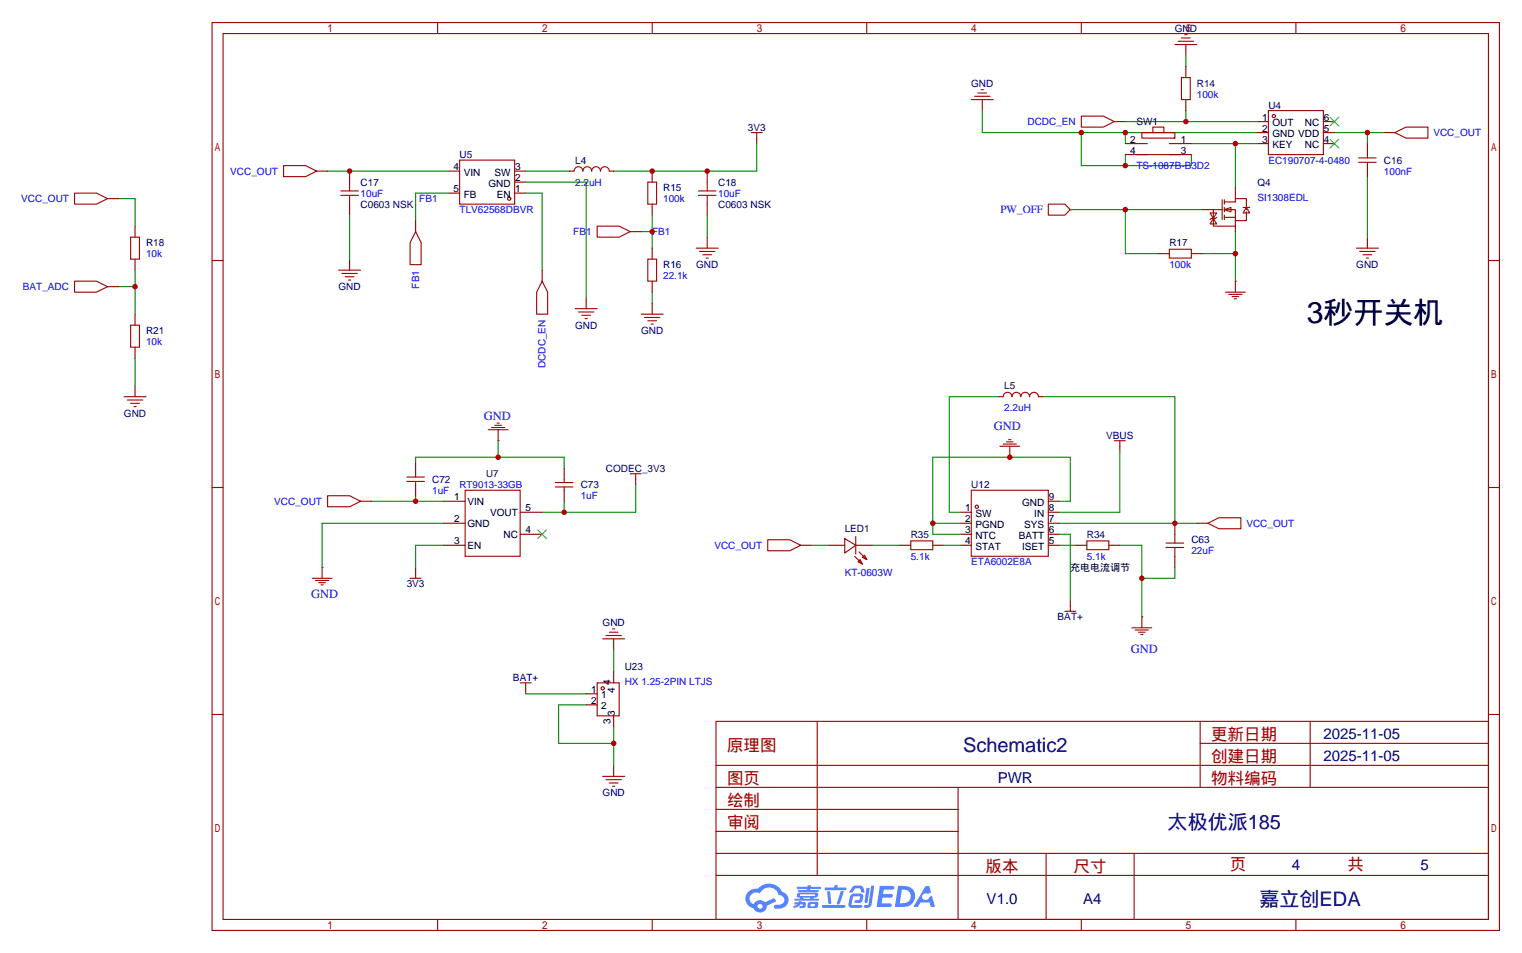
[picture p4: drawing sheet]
<svg xmlns="http://www.w3.org/2000/svg" width="351mm" height="220mm" viewBox="0 0 351 220" stroke-linecap="round" stroke-linejoin="round" font-family="sans-serif">
<g fill="none" stroke="#a10000" stroke-width=".25">
<path d="M49 5.2h297.1v209.6h-297.1zM51.5 7.7h292.1v204.5h-292.1zM101 5.2v2.5M150.6 5.2v2.5M200.1 5.2v2.5M249.6 5.2v2.5M299.1 5.2v2.5M49 60.1h2.5M343.6 60.1h2.5M49 112.5h2.5M343.6 112.5h2.5M49 164.9h2.5"/>
<path d="M165.3 166.5h178.3v45.7h-178.3zM165.3 176.7h178.3M188.7 166.5v35.6M277 166.5v15.2M277 171.6h66.6M302.4 166.5v15.2M343.6 164.9h2.5M165.3 186.8h55.9M165.3 181.7h178.3M165.3 197h178.3M165.3 191.9h55.9M221.2 181.7v30.5"/>
<path d="M241.5 197v15.2M261.8 197v15.2M101 212.2v2.6M150.6 212.2v2.6M165.3 202.1h178.3M200.1 212.2v2.6M249.6 212.2v2.6M299.1 212.2v2.6"/>
</g>
<g fill="#5487ff">
<path d="M203.1 204.5h2.7a.48 .48 0 0 1 .7 .4 .48 .48 0 0 1-.7 .4h-1.8l-.2 1.1h1.9a.43 .43 0 0 1 .4 .4 .43 .43 0 0 1-.5 .4h-1.9l-.2 1.3h1.7a.45 .45 0 0 1 .6 .2 .45 .45 0 0 1-.2 .6h-3.2z"/>
<path d="M213.7 204.5h.8l.4 1.5-.7 .3a.84 .84 0 0 0-1.2 .2 .84 .84 0 0 0 .3 1.2 .84 .84 0 0 0 1.1-.4l.1-.3 .6-.2 .7 2.5h-.9l-.3-1h-2.1l-.6 1h-1.1z"/>
<path d="M200.1 204.9h.7l-.5 3.2a.36 .36 0 0 1-.4 .3 .36 .36 0 0 1-.3-.3z"/>
<path d="M201.1 204.4h.7l-.6 4.3a1.13 1.13 0 0 1-1.8 .6l.2-.4h.7l.2-.2z"/>
<path d="M196.8 204.7l.6-.3h1a.77 .77 0 0 1 .9 .5l.3 1-.2 .2-.5-.1-.3-.8-.2-.2-1 .1-.7 1-.6-.1z"/>
<path d="M196.4 206.6l.5-.3 1.7-.1a.81 .81 0 0 1 .7 .6 .81 .81 0 0 1-.2 .8 .81 .81 0 0 1-.9 .8h-.7a.32 .32 0 0 1-.3-.3 .32 .32 0 0 1 .4-.3h.7l.3-.9h-1.7l-.3 1.9 2.2 .1a.32 .32 0 0 1 .3 .3 .32 .32 0 0 1-.4 .3h-2.3l-.4-.3-.1-.5z"/>
<path d="M189.8 208.9h5a.33 .33 0 0 1 .4 .3 .33 .33 0 0 1-.4 .3h-4.9l-.1-.1z"/>
<path d="M194.1 205.7h.7l-.6 2a.98 .98 0 0 1-.8 1.1l-.3-.3z"/>
<path d="M190.9 205.7h.7l.3 2.6a.34 .34 0 0 1-.3 .4 .34 .34 0 0 1-.4-.3z"/>
<path d="M190.4 204.8h2.2l.2-.5h.6l-.1 .5h1.8a.32 .32 0 0 1 .3 .4 .32 .32 0 0 1-.4 .3h-4.5l-.1-.2z"/>
<path d="M183.4 208.3h.9l.1-.3h.7l-.1 .2 .9 .1 .1 .2-.1 .9-1.3 .2v-.4l.6-.1 .1-.3a.68 .68 0 0 0-.9 .4l-1.1 .4-.2-.4 1-.5h-.8z"/>
<path d="M184 204.7h2.4l.1-.3 .7-.1-.1 .4h2.2l.3 .3-.3 .2h-2.2l-.1 .2h1.8l.2 .3-.2 .1h-4.5l-.1-.4h2l.1-.2h-2.3l-.1-.2z"/>
<path d="M207.3 204.5l-.7 4.8h1.6a2.5 2.5 0 0 0 3.1-2.4 2.5 2.5 0 0 0-3.1-2.4zM208.2 205.3a1.65 1.65 0 0 1 2 1.7 1.65 1.65 0 0 1-2.2 1.5h-.3z"/>
<path d="M184.1 206.2l-.1 .8 .6 .2 .1 .2h-1.3l.1 .5h5.4l.2-.2-.2-.3h-1.2l.2-.2a.7 .7 0 0 0 .8-.3 .7 .7 0 0 0 0-.8l-4.1-.1zM184.7 206.4l3.5 .1-.2 .3h-3.2zM185.4 207.2h1.7l-.2 .2h-1.4z"/>
<path d="M186.6 208.4a1.06 1.06 0 0 0-.1 1.1 2.91 2.91 0 0 0 2.2-.1 .98 .98 0 0 0 0-1.2h-1.6zM187.2 208.7l.8-.1 .1 .4-.2 .2-.8-.1z"/>
<path d="M172.8 205.8a2.23 2.23 0 0 0-.6 2.3 2.23 2.23 0 0 0 1.8 1.6 1.58 1.58 0 0 0 1.7 .9 1.58 1.58 0 0 0 1.3-1.5l2.2-1.1-.5-.7-2.1 1a1.65 1.65 0 0 0-2.6 .4 1.47 1.47 0 0 1-.8-2.1 1.47 1.47 0 0 1 2.2-.4 2.3 2.3 0 0 1 2.3-1.3 2.3 2.3 0 0 1 2.1 1.7 1.12 1.12 0 0 1 1.3 1 1.12 1.12 0 0 1-1.2 1.2h-.7a.45 .45 0 0 0-.5 .4 .45 .45 0 0 0 .4 .5 2.21 2.21 0 0 0 2.2-.5 2.21 2.21 0 0 0 .5-2.3 2.13 2.13 0 0 0-1.3-1.1 3.3 3.3 0 0 0-5.5-.7l-1.2 .1zM174.9 209.2a.57 .57 0 0 1 1.1 0 .57 .57 0 0 1-1.1 0z"/>
</g>
<g fill="none" stroke="#a10000" stroke-width=".25">
<path d="M106.1 37h12.7v10.1h-12.7zM173.4 30.6h2.6M174.7 30.6v1.3M160.7 57.3h5.1M161.5 58h3.5M162.2 58.8h2.1M163 59.6h.5M78.2 62.4h5M78.9 63.1h3.6M79.7 63.9h2M80.4 64.6h.6M132.8 71.2h5.1"/>
<path d="M133.5 72h3.6M134.3 72.8h2M135.1 73.5h.5M94.7 133.5h2.5M95.9 132.2v1.3"/>
<circle cx="117.5" cy="45.8" r=".38"/>
</g>
<path d="M103.6 39.5h2.5M118.8 39.5h2.5M174.7 31.9v1.2M80.7 59.8v2.6M103.6 44.6h2.5M118.8 44.6h2.5M118.8 42h2.5M163.3 54.7v2.6M135.3 68.7v2.5M95.9 130.9v1.3" fill="none" stroke="#870000" stroke-width=".25"/>
<path d="M75.6 39.5h28M121.3 39.5h10.2M174.7 33.1v6.4h-33M80.7 49.7v10.1M103.6 44.6h-7.7v6.3M121.3 44.6h3.9v17.8M121.3 42h14v26.7M148 53.5h2.6M150.6 49.7v7.6M163.3 49.7v5M150.6 67.4v2.6" fill="none" stroke="#008700" stroke-width=".25"/>
<circle cx="150.6" cy="53.5" r=".63" fill="#c00"/>
<path d="M131.5 39.5h1M140.6 39.5h1.1M95.9 50.9v2.6M145.5 53.5h2.5M150.6 57.3v2.5M315.7 54.7v2.6M150.6 64.9v2.5M150.6 70v2.5" fill="none" stroke="#870000" stroke-width=".25"/>
<path d="M132.5 39.5a1.02 1.02 0 0 1 1-1 1.02 1.02 0 0 1 1 1 1.02 1.02 0 0 1 1.1-1 1.02 1.02 0 0 1 1 1 1.02 1.02 0 0 1 1-1 1.02 1.02 0 0 1 1 1 1.02 1.02 0 0 1 1-1 1.02 1.02 0 0 1 1 1M95.9 53.5l1.3 2.5v5.1h-2.5v-5.1zM137.9 52.2h5l2.6 1.3-2.6 1.2h-5zM149.5 59.8h2.1v5.1h-2.1zM313.1 57.3h5.1M313.9 58h3.5M314.6 58.8h2.1M315.4 59.6h.5M148 72.5h5.1M148.8 73.3h3.5M149.5 74h2.1M150.3 74.8h.5" fill="none" stroke="#a10000" stroke-width=".25"/>
<path d="M308 30.6h11.5M315.7 30.6v2.5" fill="none" stroke="#008700" stroke-width=".25"/>
<circle cx="315.7" cy="30.6" r=".63" fill="#c00"/>
<path d="M226.8 23v2.5" fill="none" stroke="#870000" stroke-width=".25"/>
<path d="M224.2 23h5.1M225 22.2h3.5M225.7 21.5h2.1M226.5 20.7h.5" fill="none" stroke="#a10000" stroke-width=".25"/>
<path d="M226.8 25.5v5.1h63.5M249.6 30.6v7.6h25.4v-2.5M259.8 30.6v2.5M259.8 35.7v2.5" fill="none" stroke="#008700" stroke-width=".25"/>
<g fill="#c00">
<circle cx="249.6" cy="30.6" r=".63"/>
<circle cx="259.8" cy="30.6" r=".63"/>
<circle cx="259.8" cy="38.2" r=".63"/>
</g>
<path d="M275 33.1h15.3M285.2 33.1v10.2M315.7 40.8v13.9" fill="none" stroke="#008700" stroke-width=".25"/>
<g fill="none" stroke="#a10000" stroke-width=".25">
<path d="M292.8 25.5h12.7v10.2h-12.7z"/>
<circle cx="294.1" cy="26.8" r=".38"/>
</g>
<path d="M290.3 28.1h2.5M290.3 30.6h2.5M290.3 33.1h2.5M305.5 28.1h2.5M305.5 30.6h2.5M305.5 33.1h2.5" fill="none" stroke="#870000" stroke-width=".25"/>
<path d="M307 32.1l2 2.1M307 27.1l2 2M309 32.1l-2 2.1M309 27.1l-2 2" fill="none" stroke="#3c3" stroke-width=".25"/>
<circle cx="285.2" cy="33.1" r=".63" fill="#c00"/>
<path d="M257.2 28.1h2.6" fill="none" stroke="#870000" stroke-width=".25"/>
<path d="M249.6 26.8h5.1l2.5 1.3-2.5 1.2h-5.1z" fill="none" stroke="#a10000" stroke-width=".25"/>
<path d="M259.8 28.1h30.5M273.7 25.5v2.6" fill="none" stroke="#008700" stroke-width=".25"/>
<circle cx="273.7" cy="28.1" r=".63" fill="#c00"/>
<path d="M319.5 30.6h2.5M31.2 89v2.6" fill="none" stroke="#870000" stroke-width=".25"/>
<path d="M322 30.6l2.5-1.3h5.1v2.6h-5.1zM28.6 91.6h5.1M29.4 92.3h3.5M30.2 93.1h2M30.9 93.9h.5" fill="none" stroke="#a10000" stroke-width=".25"/>
<path d="M27.4 45.8h3.8v6.4M27.4 66.2h3.8M31.2 62.4v10.1M31.2 82.7v6.3" fill="none" stroke="#008700" stroke-width=".25"/>
<circle cx="31.2" cy="66.2" r=".63" fill="#c00"/>
<path d="M273.7 10.3v2.5M73.1 39.5h2.5M247.1 48.4h.1M24.8 66.2h2.6M125.2 62.4v2.5M285.2 64.9h.1" fill="none" stroke="#870000" stroke-width=".25"/>
<g fill="none" stroke="#a10000" stroke-width=".25">
<path d="M271.2 10.3h5.1M272 9.5h3.5M272.7 8.8h2.1M273.5 8h.5M65.5 38.2h5l2.6 1.3-2.6 1.3h-5zM242 47.1h3.8l1.3 1.3-1.3 1.3h-3.8zM17.2 64.9h5.1l2.5 1.3-2.5 1.2h-5.1zM125.2 64.9l1.2 2.5v5.1h-2.5v-5.1zM282.9 67.4h4.6M283.6 67.9h3.1M284.4 68.5h1.5M284.9 69h.5"/>
<path d="M285.2 64.9v2.5"/>
</g>
<path d="M273.7 12.8v2.6M277.6 58.5h7.6M285.2 53.5v11.4" fill="none" stroke="#008700" stroke-width=".25"/>
<circle cx="285.2" cy="58.5" r=".63" fill="#c00"/>
<path d="M247.1 48.4h30.5M259.8 48.4v10.1h7.6" fill="none" stroke="#008700" stroke-width=".25"/>
<circle cx="259.8" cy="48.4" r=".63" fill="#c00"/>
<path d="M150.6 39.5v2.5M31.2 52.2v2.5M31.2 59.8v2.6M31.2 72.5v2.6M31.2 80.1v2.6" fill="none" stroke="#870000" stroke-width=".25"/>
<path d="M30.2 54.7h2v5.1h-2zM149.5 42h2.1v5.1h-2.1zM30.2 75.1h2v5h-2z" fill="none" stroke="#a10000" stroke-width=".25"/>
<circle cx="150.6" cy="39.5" r=".63" fill="#c00"/>
<path d="M80.7 39.5v2.5M315.7 33.1v2.6M315.7 38.2v2.6M80.7 47.1v2.6M150.6 47.1v2.6" fill="none" stroke="#870000" stroke-width=".25"/>
<path d="M313.6 37.5h4.1M313.6 36.4h4.1M315.7 35.7v.7M315.7 37.5v.7M78.7 45.1h4M78.7 44.1h4M80.7 42v2.1" fill="none" stroke="#a10000" stroke-width=".25"/>
<circle cx="80.7" cy="39.5" r=".63" fill="#c00"/>
<path d="M80.7 45.1v2M161.2 45.1h4.1M161.2 44.1h4.1M163.3 42v2.1" fill="none" stroke="#a10000" stroke-width=".25"/>
<path d="M163.3 39.5v2.5M163.3 47.1v2.6" fill="none" stroke="#870000" stroke-width=".25"/>
<circle cx="163.3" cy="39.5" r=".63" fill="#c00"/>
<g fill="none" stroke="#a10000" stroke-width=".25">
<path d="M272.7 17.9h2.1v5.1h-2.1zM163.3 45.1v2M269.9 57.5h5.1v2.1h-5.1zM112.7 99.2h4.6M113.5 98.7h3M114.2 98.2h1.6M114.7 97.7h.5M115 99.2v2.5M107.4 113.2h12.7v15.2h-12.7zM224.2 113.2h17.8v15.2h-17.8zM257.2 101.7h2.6M258.5 101.7v1.3"/>
<path d="M72.1 133.5h4.5M72.8 134h3.1M73.6 134.5h1.5M74.1 135h.5M74.4 130.9v2.6M250.9 124.8h5.1v2.1h-5.1zM261.3 144.9h4.6M262.1 145.4h3M262.8 145.9h1.5M263.3 146.4h.5M263.6 142.4v2.5"/>
<circle cx="225.5" cy="117" r=".38"/>
</g>
<g fill="none" stroke="#870000" stroke-width=".25">
<path d="M273.7 15.4v2.5M273.7 23v2.5M267.4 58.5h2.5M275 58.5h2.6M102.3 115.7h5.1M115 101.7h.1M120.1 118.2h5.1M221.7 118.2h2.5M242 118.2h2.5M242 115.7h2.5M258.5 103v1.3M74.4 130.9h.1"/>
<path d="M102.3 120.8h5.1M102.3 125.9h5.1M120.1 123.3h5.1M221.7 120.8h2.5M221.7 123.3h2.5M221.7 125.9h2.5M242 120.8h2.5M242 123.3h2.5M242 125.9h2.5M248.3 125.9h2.6M256 125.9h2.5M263.6 142.4h.1"/>
</g>
<path d="M124.1 122.3l2.1 2M126.2 122.3l-2.1 2" fill="none" stroke="#3c3" stroke-width=".25"/>
<path d="M95.9 106.8v-1.3h34.3v2.6M115 101.7v3.8M258.5 104.3v13.9h-14M244.5 125.9h3.8" fill="none" stroke="#008700" stroke-width=".25"/>
<circle cx="115" cy="105.5" r=".63" fill="#c00"/>
<path d="M102.3 120.8h-27.9v10.1M258.5 125.9h5.1v16.5M271.2 130.9v2.6h-7.6" fill="none" stroke="#008700" stroke-width=".25"/>
<circle cx="263.6" cy="133.5" r=".63" fill="#c00"/>
<path d="M130.2 115.7v2.5M146.7 111.9v6.3h-21.5" fill="none" stroke="#008700" stroke-width=".25"/>
<circle cx="130.2" cy="118.2" r=".63" fill="#c00"/>
<path d="M85.8 115.7h16.5M95.9 114.4v1.3" fill="none" stroke="#008700" stroke-width=".25"/>
<circle cx="95.9" cy="115.7" r=".63" fill="#c00"/>
<path d="M244.5 115.7h2.6v-10.2h-31.8v17.8h6.4M102.3 125.9h-6.4v5M215.3 120.8h6.4M217.9 125.9h3.8" fill="none" stroke="#008700" stroke-width=".25"/>
<path d="M233.1 105.5h.1M207.7 125.9h2.5M215.3 125.9h2.6" fill="none" stroke="#870000" stroke-width=".25"/>
<path d="M230.8 103h4.6M231.6 102.5h3M232.3 102h1.6M232.8 101.5h.6M233.1 103v2.5M210.2 124.8h5.1v2.1h-5.1z" fill="none" stroke="#a10000" stroke-width=".25"/>
<g fill="#c00">
<circle cx="233.1" cy="105.5" r=".63"/>
<circle cx="215.3" cy="120.8" r=".63"/>
</g>
<path d="M24.8 45.8h2.6M83.2 115.7h2.6M247.1 138.6v1.2M271.2 120.8v2.5M271.2 128.4v2.5M276.3 120.8h2.5" fill="none" stroke="#870000" stroke-width=".25"/>
<path d="M17.2 44.6h5.1l2.5 1.2-2.5 1.3h-5.1zM75.6 114.4h5.1l2.5 1.3-2.5 1.3h-5.1zM247.1 139.8v1.3M269.2 126.4h4M269.2 125.3h4M271.2 123.3v2M278.8 120.8l2.6-1.3h5v2.5h-5zM245.8 141.1h2.5" fill="none" stroke="#a10000" stroke-width=".25"/>
<path d="M240.7 91.6h30.5v29.2M244.5 123.3h2.6v15.3M244.5 120.8h31.8" fill="none" stroke="#008700" stroke-width=".25"/>
<circle cx="271.2" cy="120.8" r=".63" fill="#c00"/>
<g fill="none" stroke="#a10000" stroke-width=".25">
<path d="M279.3 49.1h1.6l-.8 1.3zM280.1 50.4l.8 1.3h-1.6zM280.9 50.2l-.3 .2h-1l-.3 .3M282.1 48.4h-2v3.8h5.1M282.1 46.1v4.6M282.6 48.4l1.6-.5v1zM282.6 48.4h2.6v2.5h2.5v-2M282.6 46.6h2.6v-.8h2.5v2.6M282.6 50.2h2.6M282.6 46.1v1M282.6 47.9v1M282.6 49.7v1"/>
<path d="M286.9 47.9h1.6M287.7 47.9l.8 1.2h-1.6zM231.6 91.6a1.02 1.02 0 0 1 1-1 1.02 1.02 0 0 1 1 1 1.02 1.02 0 0 1 1-1 1.02 1.02 0 0 1 1 1 1.02 1.02 0 0 1 1.1-1 1.02 1.02 0 0 1 1 1 1.02 1.02 0 0 1 1-1 1.02 1.02 0 0 1 1 1M177.2 124.6h5.1l2.5 1.3-2.5 1.2h-5.1zM195 124.3l2.5 1.6-2.5 1.7zM197.3 128.4l1.8 1.8M197.5 123.8v4.1M198 129.7l.6-.5 .5 1zM198.3 127.4l1.8 1.8M199.6 128.1l.5 1.1-1-.5zM271.2 126.4v2M139.1 147.4h5.1"/>
<path d="M139.9 146.7h3.5M140.6 145.9h2.1M141.4 145.2h.5M139.1 179.2h5.1M139.9 180h3.5M140.6 180.7h2.1M141.4 181.5h.5"/>
</g>
<path d="M277.6 48.4h2.5M285.2 43.3v2.5M285.2 50.9v2.6M230.6 91.6h1M239.7 91.6h1M184.8 125.9h2.6M191.2 125.9h3.8M197.5 125.9h3.9M141.7 147.4v2.6M141.7 176.7v2.5" fill="none" stroke="#870000" stroke-width=".25"/>
<path d="M230.6 91.6h-11.5v26.6h2.6M187.4 125.9h3.8M201.4 125.9h6.3M141.7 150v5.1M135.3 162.7h-6.3v8.9h12.7M141.7 167.8v8.9" fill="none" stroke="#008700" stroke-width=".25"/>
<circle cx="141.7" cy="171.6" r=".63" fill="#c00"/>
<g fill="none" stroke="#a10000" stroke-width=".25">
<path d="M262.3 33.1h2.6M262.3 35.7h10.2M263.6 30.6h7.6v1.3h-7.6zM266.1 30.6v-1.3h2.6v1.3M269.9 33.1h2.6M93.9 111.1h4.1M93.9 110.1h4.1M95.9 109.3v.8M95.9 111.1v.8M128.2 112.4h4.1M128.2 111.4h4.1M130.2 110.6v.8"/>
<path d="M130.2 112.4v.8M145.5 109.3h2.5M146.7 109.3v1.3M120.1 157.6h2.5M121.3 157.6v1.3M137.9 157.6h5v7.6h-5z"/>
<circle cx="139.1" cy="158.9" r=".38"/>
</g>
<g fill="none" stroke="#870000" stroke-width=".25">
<path d="M259.8 35.7h2.5M259.8 33.1h2.5M272.5 35.7h2.5M272.5 33.1h2.5M95.9 106.8v2.5M95.9 111.9v2.5M130.2 108.1v2.5M130.2 113.2v2.5M146.7 110.6v1.3M121.3 158.9v1.2M141.7 155.1v2.5M135.3 160.1h2.6"/>
<path d="M135.3 162.7h2.6M141.7 165.2v2.6"/>
</g>
<path d="M121.3 160.1h14" fill="none" stroke="#008700" stroke-width=".25"/>
<text font-size="6.9" x="301.7" y="74.6">3秒开关机</text>
<g font-size="4.6" fill="#000080">
<text x="222.3" y="173.7">Schematic2</text>
<text x="269.5" y="191.4">太极优派185</text>
<text x="290.8" y="209.2">嘉立创EDA</text>
</g>
<g font-size="3.8" fill="#a00000">
<text x="167.8" y="173.2">原理图</text>
<text x="279.6" y="170.7">更新日期</text>
<text x="279.6" y="175.8">创建日期</text>
<text x="167.8" y="185.9">绘制</text>
<text x="167.8" y="180.8">图页</text>
<text x="279.6" y="180.8">物料编码</text>
<text x="167.8" y="191">审阅</text>
<text x="227.5" y="201.2">版本</text>
<text x="247.8" y="201.2">尺寸</text>
<text x="283.9" y="200.9">页</text>
<text x="311.1" y="200.9">共</text>
</g>
<g font-size="3.5" fill="#000080">
<text x="305.5" y="170.5">2025-11-05</text>
<text x="305.5" y="175.6">2025-11-05</text>
<text x="230.3" y="180.6">PWR</text>
<text x="298.2" y="200.7">4</text>
<text x="327.9" y="200.7">5</text>
<text x="227.8" y="208.6">V1.0</text>
<text x="250" y="208.6">A4</text>
</g>
<g font-size="2.9" fill="#00f">
<text x="111.7" y="97">GND</text>
<text x="229.4" y="99.4">GND</text>
<text x="71.8" y="138.1">GND</text>
<text x="261" y="150.8">GND</text>
</g>
<text font-size="2.6" fill="#00f" x="230.9" y="49.2">PW_OFF</text>
<g font-size="2.3" fill="#000080">
<text x="271.2" y="7.3">GND</text>
<text x="224.2" y="20">GND</text>
<text x="276.3" y="20">R14</text>
<text x="262.3" y="28.9">SW1</text>
<text x="292.8" y="25.1">U4</text>
<text x="172.6" y="30.1">3V3</text>
<text x="106.1" y="36.5">U5</text>
<text x="132.8" y="37.8">L4</text>
<text x="319.5" y="37.8">C16</text>
<text x="83.2" y="42.8">C17</text>
<text x="83.2" y="47.9">C0603 NSK</text>
<text x="153.1" y="44.1">R15</text>
<text x="165.8" y="42.8">C18</text>
<text x="165.8" y="47.9">C0603 NSK</text>
<text x="290.3" y="42.8">Q4</text>
<text x="33.7" y="56.8">R18</text>
<text x="269.9" y="56.8">R17</text>
<text x="153.1" y="61.9">R16</text>
<text x="160.7" y="61.9">GND</text>
<text x="313.1" y="61.9">GND</text>
<text x="78.1" y="67">GND</text>
<text x="33.7" y="77.1">R21</text>
<text x="132.7" y="75.9">GND</text>
<text x="148" y="77.1">GND</text>
<text x="231.8" y="89.8">L5</text>
<text x="28.6" y="96.2">GND</text>
<text x="255.4" y="101.3">VBUS</text>
<text x="99.8" y="111.4">C72</text>
<text x="134" y="112.7">C73</text>
<text x="139.9" y="108.9">CODEC_3V3</text>
<text x="224.2" y="112.7">U12</text>
<text x="195" y="122.9">LED1</text>
<text x="210.2" y="124.1">R35</text>
<text x="250.9" y="124.1">R34</text>
<text x="275" y="125.4">C63</text>
<text x="93.9" y="135.6">3V3</text>
<text x="244.2" y="143.2">BAT+</text>
<text x="139.1" y="144.4">GND</text>
<text x="144.2" y="154.6">U23</text>
<text x="118.4" y="157.1">BAT+</text>
<text x="139.1" y="183.8">GND</text>
</g>
<g font-size="2.3" fill="#00f">
<text x="276.3" y="22.5">100k</text>
<text x="237.2" y="28.9">DCDC_EN</text>
<text x="330.9" y="31.4">VCC_OUT</text>
<text x="53.2" y="40.3">VCC_OUT</text>
<text x="262.3" y="39">TS-1087B-B3D2</text>
<text x="292.8" y="37.8">EC190707-4-0480</text>
<text x="319.5" y="40.3">100nF</text>
<text x="4.9" y="46.7">VCC_OUT</text>
<text x="83.2" y="45.4">10uF</text>
<text x="96.8" y="46.7">FB1</text>
<text x="132.8" y="42.8">2.2uH</text>
<text x="153.1" y="46.7">100k</text>
<text x="165.8" y="45.4">10uF</text>
<text x="290.3" y="46.4">SI1308EDL</text>
<text x="106.1" y="49.2">TLV62568DBVR</text>
<text x="33.7" y="59.4">10k</text>
<text x="132.3" y="54.3">FB1</text>
<text x="150.6" y="54.3">FB1</text>
<text x="153.1" y="64.4">22.1k</text>
<text x="269.9" y="61.9">100k</text>
<text x="5.3" y="67">BAT_ADC</text>
<text x="96.7" y="66.6" transform="rotate(-90 96.7 66.6)">FB1</text>
<text x="33.7" y="79.7">10k</text>
<text x="126" y="84.9" transform="rotate(-90 126 84.9)">DCDC_EN</text>
<text x="231.8" y="94.9">2.2uH</text>
<text x="99.8" y="114">1uF</text>
<text x="63.3" y="116.5">VCC_OUT</text>
<text x="134" y="115.2">1uF</text>
<text x="287.7" y="121.6">VCC_OUT</text>
<text x="164.9" y="126.7">VCC_OUT</text>
<text x="210.2" y="129.2">5.1k</text>
<text x="224.2" y="130.5">ETA6002E8A</text>
<text x="250.9" y="129.2">5.1k</text>
<text x="275" y="127.9">22uF</text>
<text x="195" y="133">KT-0603W</text>
<text x="144.2" y="158.2">HX 1.25-2PIN LTJS</text>
</g>
<g font-size="2.3">
<text x="291.4" y="27.8">1</text>
<text x="293.7" y="29.1">OUT</text>
<text x="301.2" y="29.1">NC</text>
<text x="305.6" y="27.8">6</text>
<text x="260.9" y="35.5">4</text>
<text x="260.9" y="32.9">2</text>
<text x="272.6" y="35.5">3</text>
<text x="272.6" y="32.9">1</text>
<text x="291.4" y="30.4">2</text>
<text x="291.4" y="32.9">3</text>
<text x="293.7" y="31.6">GND VDD</text>
<text x="293.7" y="34.2">KEY</text>
<text x="301.2" y="34.2">NC</text>
<text x="305.6" y="32.9">4</text>
<text x="305.6" y="30.4">5</text>
<text x="104.7" y="39.3">4</text>
<text x="107" y="40.5">VIN</text>
<text x="114.1" y="40.5">SW</text>
<text x="118.9" y="41.8">2</text>
<text x="118.9" y="39.3">3</text>
<text x="104.7" y="44.3">5</text>
<text x="107" y="45.6">FB</text>
<text x="112.7" y="43.1">GND</text>
<text x="114.7" y="45.6">EN</text>
<text x="118.9" y="44.3">1</text>
<text x="104.8" y="115.5">1</text>
<text x="107.9" y="116.5">VIN</text>
<text x="113.1" y="119">VOUT</text>
<text x="121.3" y="118">5</text>
<text x="222.8" y="118">1</text>
<text x="225.1" y="119.3">SW</text>
<text x="235.9" y="116.7">GND</text>
<text x="238.7" y="119.3">IN</text>
<text x="242.1" y="118">8</text>
<text x="242.1" y="115.5">9</text>
<text x="104.8" y="120.5">2</text>
<text x="104.8" y="125.6">3</text>
<text x="107.9" y="121.6">GND</text>
<text x="116.2" y="124.1">NC</text>
<text x="121.3" y="123.1">4</text>
<text x="222.8" y="120.5">2</text>
<text x="222.8" y="123.1">3</text>
<text x="222.8" y="125.6">4</text>
<text x="225.1" y="121.8">PGND</text>
<text x="225.1" y="124.4">NTC</text>
<text x="235.2" y="124.4">BATT</text>
<text x="236.4" y="121.8">SYS</text>
<text x="242.1" y="125.6">5</text>
<text x="242.1" y="123.1">6</text>
<text x="242.1" y="120.5">7</text>
<text x="107.9" y="126.6">EN</text>
<text x="225.1" y="126.9">STAT</text>
<text x="235.9" y="126.9">ISET</text>
<text x="247.1" y="131.7">充电电流调节</text>
<text x="136.4" y="159.9">1</text>
<text x="138.8" y="161.2">1</text>
<text x="140.9" y="158.1" transform="rotate(-90 140.9 158.1)">4</text>
<text x="142" y="159.9" transform="rotate(-90 142 159.9)">4</text>
<text x="136.4" y="162.5">2</text>
<text x="138.8" y="163.7">2</text>
<text x="140.9" y="167" transform="rotate(-90 140.9 167)">3</text>
<text x="142" y="165.2" transform="rotate(-90 142 165.2)">3</text>
</g>
<text font-size="2.2" fill="#00f" x="106.1" y="112.6">RT9013-33GB</text>
<text font-size="2.2" fill="#000080" x="112.2" y="110">U7</text>
</svg>
